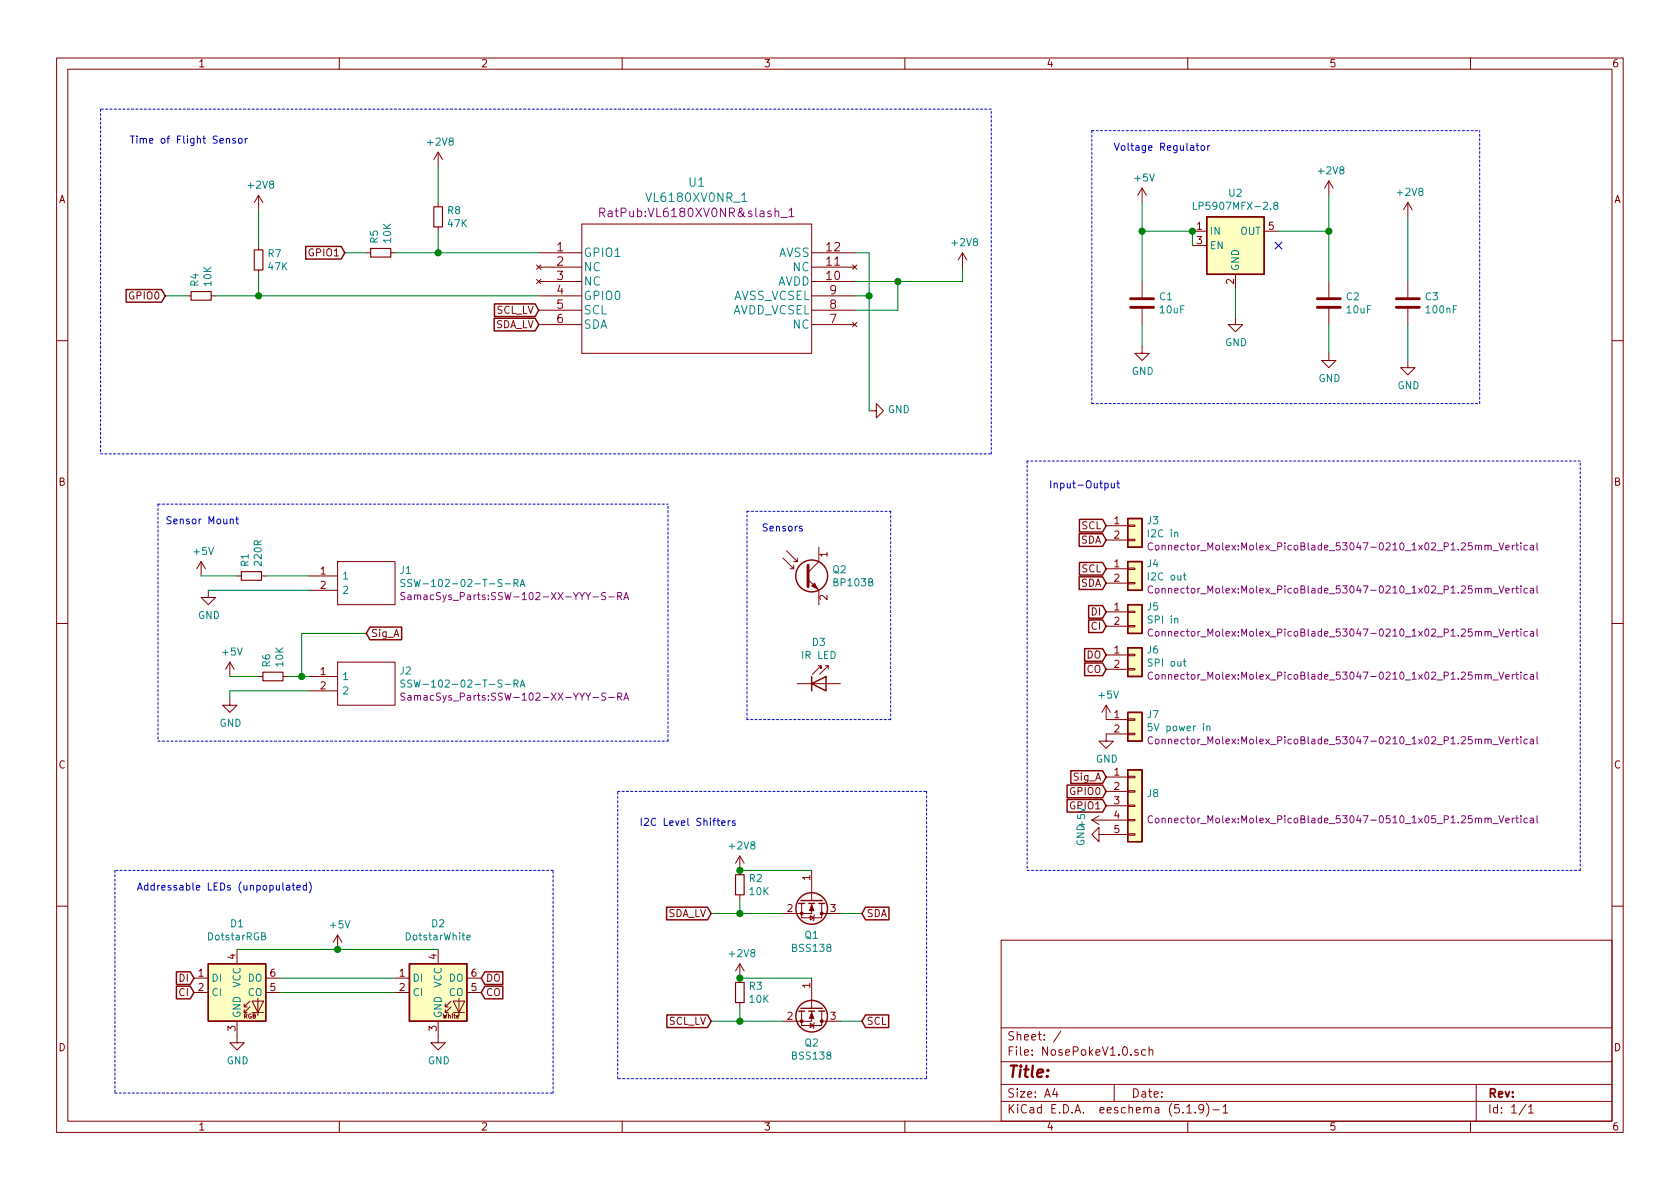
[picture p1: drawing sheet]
<svg xmlns="http://www.w3.org/2000/svg" width="297mm" height="210mm" viewBox="0 0 297 210" stroke-linecap="round" stroke-linejoin="round" font-family="sans-serif">
<g fill="none" stroke="#840000" stroke-width=".18">
<path d="M10 10.3h277v189.9h-277zM12 12.2h273v186.1h-273zM60 10.3v1.9M110 10.3v1.9M160 10.3v1.9M210 10.3v1.9M260 10.3v1.9M45.7 34.5v2.6M45.7 34.5l-.7 1.3M45.7 34.5l.8 1.3M77.5 26.9v2.6M77.5 35.8v.8"/>
<path d="M77.5 26.9l-.8 1.3M77.5 26.9l.7 1.3M102.9 39.6h40.6v22.9h-40.6zM201.9 33.3v2.5M201.9 33.3l-.7 1.2M201.9 33.3l.8 1.2M234.9 32v2.5M234.9 32l-.7 1.3M234.9 32l.8 1.3M248.9 35.8v2.5M248.9 35.8l-.7 1.3M248.9 35.8l.8 1.3"/>
<path d="M33 52.3h.8M37.3 52.3h.8M45.7 43.4v.8M45.7 47.7v.8M64.8 44.7h.7M69.1 44.7h.7M77.5 40.1v.8M94.9 46.9l.7 .7M94.9 49.4l.7 .8M95.2 52.3h7.7M95.2 44.7h7.7M95.2 49.8h7.7"/>
<path d="M95.2 47.2h7.7M95.2 54.9h7.7M95.2 57.4h7.7M95.6 46.9l-.7 .7M95.6 49.4l-.7 .8M143.5 52.3h7.6M143.5 44.7h7.6M143.5 49.8h7.6M143.5 47.2h7.6M143.5 54.9h7.6M143.5 57.4h7.6M150.7 46.9l.8 .7"/>
<path d="M150.7 57l.8 .8M151.5 46.9l-.8 .7M151.5 57l-.8 .8M170.2 44.7l-.8 1.3M170.2 44.7v2.5M170.2 44.7l.7 1.3M201.9 49.8v2.8M201.9 54.6v2.8M210.8 40.9h2.6M210.8 43.4h2.6M218.4 56.1v1.3h1.3l-1.3 1.3-1.2-1.3h1.2M218.4 48.5v2.5"/>
<path d="M223.5 40.9h2.6M234.9 49.8v2.8M234.9 54.6v2.8M248.9 49.8v2.8M248.9 54.6v2.8M10 60.2h2M153.7 72.6h1.2v-1.2l1.3 1.2-1.3 1.3v-1.3M201.9 61.2v1.3h1.3l-1.3 1.2-1.2-1.2h1.2M234.9 62.5v1.2h1.3l-1.3 1.3-1.2-1.3h1.2M248.9 63.7v1.3h1.3l-1.3 1.3-1.3-1.3h1.3M285 60.2h2M35.6 99.3l-.8 1.3"/>
<path d="M35.6 99.3v2.5M35.6 99.3l.7 1.3M59.7 99.3h10.1v7.6h-10.1zM138.4 98.7l1.9 1.9v-.7M139.1 97.4l1.9 1.9v-.6M140.3 99.3h.7M144.8 96.8v2.5l-1.9 1.9M195.6 93h3.8M195.6 95.5h3.8M199.4 95.4h1.3v.2h-1.3zM199.4 92.8h1.3v.3h-1.3zM10 110.3h2"/>
<path d="M36.8 104.4v1.3h1.3l-1.3 1.2-1.2-1.2h1.2M40.6 117.1l-.7 1.3M40.6 117.1v2.5M40.6 117.1l.8 1.3M41.9 101.8h.8M45.7 119.6h.8M46.2 101.8h.8M50 119.6h.8M54.6 101.8h5.1M54.6 104.4h5.1M54.6 119.6h5.1M59.7 117.1h10.1v7.6h-10.1z"/>
<path d="M139.7 100.6h.6M142.9 102.5l1.9 1.9v2.5M144.7 117.7h.5v.5v-.5l-1.6 1.5M145.9 117.7h.5M146.4 118.2v-.5l-1.5 1.5M195.6 100.6h3.8M195.6 103.1h3.8M195.6 108.2h3.8M195.6 110.7h3.8M195.6 115.8h3.8M195.6 118.4h3.8M199.4 103h1.3v.2h-1.3z"/>
<path d="M199.4 100.5h1.3v.2h-1.3zM199.4 110.6h1.3v.3h-1.3zM199.4 108.1h1.3v.2h-1.3zM199.4 118.2h1.3v.3h-1.3zM199.4 115.7h1.3v.2h-1.3zM285 110.3h2M40.6 123.4v1.3h1.3l-1.3 1.3-1.2-1.3h1.2M54.6 122.2h5.1M141 120.9h7.6M195.6 137.4h3.8M195.6 139.9h3.8M195.6 124.7l-.8 1.3"/>
<path d="M195.6 124.7v2.5h3.8M195.6 124.7l.7 1.3M199.4 139.8h1.3v.3h-1.3zM199.4 137.3h1.3v.2h-1.3zM199.4 129.7h1.3v.2h-1.3zM199.4 127.1h1.3v.3h-1.3zM199.4 129.8h-3.8v1.3h1.2l-1.2 1.2-1.3-1.2h1.3M130.8 151.4v3.3M130.8 158.2v.8M130.8 151.4l-.8 1.2M130.8 151.4l.8 1.2M141.7 159.8v2.5h3.6v-2.5"/>
<path d="M143.5 159.8v1.7h-5.1M143.5 153.9v5.4M193 145h6.4M193 145l1.3 .8M194.3 147.6v-1.3l-1.3 1.3 1.3 1.2v-1.2h5.1M194.3 144.3l-1.3 .7M195.6 142.5h3.8M199.4 147.4h1.3v.3h-1.3zM199.4 144.9h1.3v.3h-1.3zM199.4 142.4h1.3v.2h-1.3zM10 160.2h2M34.3 173h2.5"/>
<path d="M34.3 175.5h2.5M41.9 167.9v2.5M43.2 178h.5M44.2 178l-1 1.1v-.5M44.2 177l-1 1v-.5M44.6 177h2l-1 2.1zM44.6 179.1h2M45.6 176.5v3.1M47 173h2.5M47 175.5h2.5M59.7 165.3l-.8 1.3M59.7 165.3v2.6"/>
<path d="M59.7 165.3l.8 1.3M69.8 173h2.6M69.8 175.5h2.6M77.5 167.9v2.5M78.7 178h.5M79.8 178l-1.1 1.1v-.5M79.8 177l-1.1 1v-.5M80.1 177h2.1l-1 2.1zM80.1 179.1h2.1M81.2 176.5v3.1M82.5 173h2.6M82.5 175.5h2.6"/>
<path d="M130.8 170.4l-.8 1.3M130.8 170.4v3.3M130.8 177.3v.7M130.8 170.4l.8 1.3M141.7 178.8v2.6h3.6v-2.6M143.3 161.9l.6 .4-.6 .4zM143.5 178.8v1.8h-5.1M143.5 173v5.3M144 161.8l-.1 .1v.8l-.1 .1M145.3 161.5h3.3M177 166.3h108v32h-108zM285 160.2h2"/>
<path d="M41.9 180.6v3.8h1.3l-1.3 1.3-1.3-1.3h1.3M60 198.3v1.9M77.5 180.6v3.8h1.2l-1.2 1.3-1.3-1.3h1.3M110 198.3v1.9M143.3 181l.6 .4-.6 .3zM144 180.8l-.1 .2v.7l-.1 .2M145.3 180.6h3.3M160 198.3v1.9M177 194.8h108M177 191.8h108M177 187.8h108M177 181.8h108"/>
<path d="M186.5 192.5l-.4 1h1M186.8 193v1M187.6 182.3l-1.3 2M197 191.8v3M201.2 185.7a.37 .37 0 0 0-.6 .1l.1 .2 .5 .2 .1 .1-.3 .3-.4-.1M202.5 185.7l-.4-.1-.3 .3 .1 .6 .2 .1 .4-.1M203.2 185.7h.1a.37 .37 0 0 1 .5 .1v.8M203.2 185.1v1.5M209.8 195.8l.5-.5v1.5M209.8 196.8h.9M210 198.3v1.9M211.3 196.7v.1"/>
<path d="M212.8 196l-.3 .3h-.3l-.2-.3v-.4l.1-.2 .4-.1 .3 .2a1.19 1.19 0 0 1-.3 1.2l-.4 .1M213.3 195.1a1.71 1.71 0 0 1 0 2.3M214.5 196.3h1.1M216.3 195.8l.4-.5v1.5M216.3 196.8h.8M260 198.3v1.9M261 191.8v6.5M269.8 195.2l-1.2 2M270.3 195.8l.4-.5v1.5M270.3 196.8h.8"/>
</g>
<path d="M76.7 36.6h1.5v3.5h-1.5zM33.8 51.6h3.5v1.5h-3.5zM45 44.2h1.5v3.5h-1.5zM65.5 43.9h3.6v1.6h-3.6zM42.7 101.1h3.5v1.5h-3.5zM46.5 118.9h3.5v1.5h-3.5zM130 154.7h1.6v3.5h-1.6zM130 173.7h1.6v3.6h-1.6z" fill="none" stroke="#840000" stroke-width=".2"/>
<g fill="none" stroke="#840000" stroke-width=".25">
<path d="M213.4 38.3h10.1v10.2h-10.1zM22.3 51.2h6.3l.6 1.1-.6 1.1h-6.3zM54.1 43.6h6.2l.7 1.1-.7 1.1h-6.2zM87.4 56.3h7.2l.6 1.1-.6 1.1h-7.2zM87.4 53.7h7.2l.6 1.2-.6 1.1h-7.2zM190.8 94.4h4.1l.7 1.1-.7 1.1h-4.1zM190.9 91.8h4l.7 1.2-.7 1.1h-4zM190.9 99.5h4l.7 1.1-.7 1.1h-4zM199.4 99.3h2.5v5.1h-2.5zM199.4 91.7h2.5v5.1h-2.5zM65.4 110.9h5.6v2.2h-5.6l-.6-1.1zM143.5 119.6v2.6"/>
<path d="M190.8 102h4.1l.7 1.1-.7 1.1h-4.1zM191.8 117.2h3.1l.7 1.2-.7 1.1h-3.1zM191.8 114.7h3.1l.7 1.1-.7 1.1h-3.1zM192.5 107.1h2.4l.7 1.1-.7 1.1h-2.4zM192.5 109.6h2.4l.7 1.1-.7 1.2h-2.4zM199.4 106.9h2.5v5.1h-2.5zM199.4 114.5h2.5v5.1h-2.5zM143.5 120.9l2.5-1.3v2.6zM188.7 138.8h6.2l.7 1.1-.7 1.2h-6.2zM189.3 136.3h5.6l.7 1.1-.7 1.1h-5.6zM199.4 136.1h2.5v12.7h-2.5zM199.4 126h2.5v5.1h-2.5z"/>
<path d="M141.2 159.8h1M141.6 159.3h3.8M143 159.8h1M144.8 159.8h1M188.7 141.4h6.2l.7 1.1-.7 1.1h-6.2zM31.2 174.4h2.5l.6 1.1-.6 1.1h-2.5zM31.2 171.9h2.5l.6 1.1-.6 1.1h-2.5zM36.8 170.4h10.2v10.2h-10.2zM72.4 170.4h10.1v10.2h-10.1zM85.7 171.9h3.2v2.2h-3.2l-.6-1.1zM85.7 174.4h3.2v2.2h-3.2l-.6-1.1zM117.9 160.4h7.2l.6 1.1-.6 1.2h-7.2z"/>
<path d="M117.9 179.5h7.2l.6 1.1-.6 1.1h-7.2zM141.2 178.8h1M141.6 178.3h3.8M143 178.8h1M144.8 178.8h1M153 179.5h4.1v2.2h-4.1l-.6-1.1zM153 160.4h4.2v2.3h-4.2l-.6-1.2z"/>
<circle cx="143.5" cy="101.8" r="2.82"/>
<circle cx="143.5" cy="179.7" r="2.79"/>
<circle cx="143.5" cy="160.6" r="2.79"/>
</g>
<g fill="#840000" stroke="#840000" stroke-width=".18">
<path d="M143.5 160l.4 1h-.8z"/>
<path d="M144 103.1l.5 1-1-.5z"/>
<path d="M143.5 179.1l.4 1h-.8z"/>
<circle cx="141.7" cy="161.5" r=".25"/>
<circle cx="145.3" cy="161.5" r=".25"/>
<circle cx="141.7" cy="180.6" r=".25"/>
<circle cx="145.3" cy="180.6" r=".25"/>
</g>
<g fill="#ffffc2" stroke="#ffffc2" stroke-width=".18">
<path d="M199.4 99.3h2.5v5.1h-2.5z"/>
<path d="M72.4 170.4h10.1v10.2h-10.1z"/>
<path d="M213.4 38.3h10.1v10.2h-10.1z"/>
<path d="M199.4 136.1h2.5v12.7h-2.5z"/>
<path d="M36.8 170.4h10.2v10.2h-10.2z"/>
<path d="M199.4 106.9h2.5v5.1h-2.5z"/>
<path d="M199.4 126h2.5v5.1h-2.5z"/>
<path d="M199.4 91.7h2.5v5.1h-2.5z"/>
<path d="M199.4 114.5h2.5v5.1h-2.5z"/>
</g>
<g fill="none" stroke="#008484" stroke-width=".18">
<path d="M131.2 35.6h.8M211 35.8v1.2h.6M225.5 36.3l-.3-.3 .3-.2h.2l.2 .2v.2l-.6 .2-.1 .1v.3l.3 .2h.3l.1-.2v-.3l-.2-.2M71.6 102.5h-.5l-.2 .1v.3l.6 .3 .1 .3-.3 .2h-.4M72.8 102.5h-.5l-.2 .2 .1 .3 .5 .2v.4l-.2 .1h-.4M90.9 103.1h.6v-.5l-.1-.1h-.5v1.2M91.2 103.1l.4 .6M92 103.7l.4-1.2 .4 1.2M92.1 103.4h.6M209.2 101.7h.5M209.2 117h.5M209.4 101.3v1.1l.3 .2"/>
<path d="M209.4 116.5v1.1l.3 .2M71.6 120.3l-.5-.1-.2 .2v.3l.6 .3 .1 .3-.3 .2h-.4M72.8 120.3l-.5-.1-.2 .3 .1 .3 .5 .2v.4l-.2 .1h-.4M90.9 120.9l.6-.1v-.4l-.1-.2h-.5v1.3M91.2 120.9l.4 .6M92 121.5l.4-1.3 .4 1.3M92.1 121.2h.6M213.4 128.5l.2-.1h.3v.8M46.3 165.6l.5-.1 .1-.2v-.2l-.6-.2v1.3h.4l.3-.2v-.2l-.3-.2M82.5 165.8l.6-.1v-.3h-.4l-.2 .2 .1 .6h.5"/>
</g>
<g fill="none" stroke="#840084" stroke-width=".18">
<path d="M106 37.6l.8-.1 .1-.2v-.4l-.3-.1h-.6v1.5M106.4 37.6l.5 .7M138 38.4h1.2M139.5 37.2l.5-.4v1.5M139.5 38.3h.9M203.8 96.1a.51 .51 0 0 0-.6 0 .51 .51 0 0 0-.2 .6 .46 .46 0 0 0 .2 .5 .46 .46 0 0 0 .6-.1M204.4 96.5l.3-.1 .2 .2-.1 .6-.3 .1-.2-.2zM205.5 96.5l.1-.1 .3 .1 .1 .8M205.5 96.4v.9M266.2 96.8l.7-.1-.1-.2-.4-.1-.2 .2 .1 .6h.5M267.4 96.4v.9M267.8 96.4l-.4 .2"/>
<path d="M268 96.4h.5M268.2 96v1.1l.3 .2M268.9 96v.1M268.9 96.4v.9M270.1 96.5l-.4-.1-.3 .2 .2 .6h.5M270.6 96.5h.5v.8M271.1 96.7l-.4 .1-.2 .1 .1 .3h.5M271.8 96v1.1l.1 .2M71.6 104.8h-.5l-.2 .1v.4l.6 .2 .1 .3-.3 .2h-.4M72.1 105.3h.5l.1 .7M72.7 105.5l-.4 .1-.2 .1v.3h.6M107.6 105.6h1"/>
<path d="M109.2 105.4l.7-.1v-.4l-.2-.1h-.5v1.2M109.5 105.4l.4 .6M110.3 106l.4-1.2 .5 1.2M110.4 105.7h.6M203.8 103.7a.51 .51 0 0 0-.6 0 .51 .51 0 0 0-.2 .6 .46 .46 0 0 0 .2 .5 .46 .46 0 0 0 .6-.1M203.8 111.3a.51 .51 0 0 0-.6 0 .51 .51 0 0 0-.2 .7 .46 .46 0 0 0 .2 .4 .46 .46 0 0 0 .6 0M203.8 119a.51 .51 0 0 0-.6 0 .51 .51 0 0 0-.2 .6 .46 .46 0 0 0 .2 .5 .46 .46 0 0 0 .6-.1M204.4 104.1l.3-.1 .2 .3-.1 .5-.3 .1-.2-.2zM204.4 111.7h.3l.2 .2-.1 .5-.3 .1-.2-.1zM204.4 119.3h.3l.2 .2-.1 .6h-.3l-.2-.1zM205.5 104.2l.1-.2 .3 .1 .1 .8M205.5 111.8l.1-.1h.3l.1 .8"/>
<path d="M205.5 119.4l.1-.1h.3l.1 .8M205.5 104v.9M205.5 111.7v.8M205.5 119.3v.8M266.2 104.4l.7-.1-.1-.2-.4-.1-.2 .2 .1 .6h.5M266.2 112.1l.7-.1-.1-.3h-.4l-.2 .1 .1 .6h.5M266.2 119.7l.7-.1-.1-.3h-.4l-.2 .2 .1 .6h.5M267.4 104v.9M267.4 111.7v.8M267.4 119.3v.8M267.8 104l-.4 .3M267.8 111.7l-.4 .2"/>
<path d="M267.8 119.3l-.4 .2M268 104h.5M268 111.7h.5M268 119.3h.5M268.2 103.6v1.1l.3 .2M268.2 111.2v1.1l.3 .2M268.2 118.8v1.1l.3 .2M268.9 103.6v.1M268.9 111.2v.1M268.9 118.8v.2M268.9 104v.9M268.9 111.7v.8"/>
<path d="M268.9 119.3v.8M270.1 104.1l-.4-.1-.3 .3 .2 .5h.5M270.1 111.7h-.4l-.3 .2 .2 .5h.5M270.1 119.3h-.4l-.3 .2 .2 .6h.5M270.6 104.1h.5v.8M270.6 111.7h.5v.8M270.6 119.3h.5v.8M271.1 104.3l-.4 .1-.2 .2 .1 .2h.5M271.1 112h-.4l-.2 .2 .1 .2h.5M271.1 119.6h-.4l-.2 .2 .1 .3h.5M271.8 103.6v1.1l.1 .2M271.8 111.2v1.1l.1 .2"/>
<path d="M271.8 118.8v1.1l.1 .2M71.6 122.6l-.5-.1-.2 .2v.3l.6 .3 .1 .3-.3 .2h-.4M72.1 123h.5l.1 .8M72.7 123.3h-.4l-.2 .2v.3h.6M107.6 123.3h1M109.2 123.2l.7-.1v-.4l-.2-.2h-.5v1.3M109.5 123.2l.4 .6M110.3 123.8l.4-1.3 .5 1.3M110.4 123.5h.6M203.8 130.4a.51 .51 0 0 0-.6 0 .51 .51 0 0 0-.2 .6 .46 .46 0 0 0 .2 .5 .46 .46 0 0 0 .6-.1M204.4 130.8l.3-.1 .2 .2-.1 .6h-.3l-.2-.1zM205.5 130.8l.1-.1 .3 .1 .1 .7"/>
<path d="M205.5 130.7v.8M266.2 131.1l.7-.1-.1-.2-.4-.1-.2 .2 .1 .6h.5M267.4 130.7v.8M267.8 130.7l-.4 .2M268 130.7h.5M268.2 130.3v1.1l.3 .1M268.9 130.3v.1M268.9 130.7v.8M270.1 130.8l-.4-.1-.3 .2 .2 .6h.5M270.6 130.8h.5v.7M271.1 131l-.4 .1-.2 .1 .1 .3h.5M271.8 130.3v1.1l.1 .1"/>
<path d="M203.8 144.4a.51 .51 0 0 0-.6 0 .51 .51 0 0 0-.2 .6 .46 .46 0 0 0 .2 .5 .46 .46 0 0 0 .6-.1M204.4 144.7h.3l.2 .2-.1 .6h-.3l-.2-.1zM205.5 144.8l.1-.1h.3l.1 .8M205.5 144.7v.8M266.2 145.1l.7-.1-.1-.3h-.4l-.2 .2 .1 .6h.5M267.4 144.7v.8M267.8 144.7l-.4 .2M268 144.7h.5M268.2 144.2v1.1l.3 .2M268.9 144.2v.2M268.9 144.7v.8M270.1 144.7h-.4l-.3 .2 .2 .6h.5"/>
<path d="M270.6 144.7h.5v.8M271.1 145h-.4l-.2 .2 .1 .3h.5M271.8 144.2v1.1l.1 .2"/>
</g>
<path d="M199.9 54.4h4.1M199.9 52.8h4.1M232.9 54.4h4.1M232.9 52.8h4.1M246.9 54.4h4.1M246.9 52.8h4.1M142.9 99.9v3.9" fill="none" stroke="#840000" stroke-width=".51"/>
<g fill="none" stroke="#0000c2" stroke-width=".18" stroke-dasharray=".4 .4">
<path d="M17.8 19.3v61M175.3 19.3h-157.5M193 23.1v48.3M193 23.1h68.6M193 71.4h68.6M261.6 71.4v-48.3M17.8 80.3h157.5M27.9 89.1h90.2M27.9 89.1v42M132.1 90.4h25.4M157.5 90.4v36.8M175.3 80.3v-61"/>
<path d="M181.6 81.5v72.4M279.4 81.5h-97.8M27.9 131.1h90.2M109.2 139.9h54.6M118.1 131.1v-42M132.1 127.2v-36.8M157.5 127.2h-25.4M163.8 139.9v50.8M20.3 153.9v39.4M97.8 153.9h-77.5M181.6 153.9h97.8M279.4 153.9v-72.4"/>
<path d="M20.3 193.3h77.5M97.8 193.3v-39.4M109.2 190.7v-50.8M163.8 190.7h-54.6"/>
</g>
<g fill="none" stroke="#008400" stroke-width=".18">
<path d="M45.7 37.1v6.3M77.5 29.5v6.3M201.9 35.8v14M234.9 34.5v15.3M248.9 38.3v11.5M29.2 52.3h3.8M38.1 52.3h57.1M45.7 48.5v3.8M61 44.7h3.8M69.8 44.7h25.4M77.5 40.9v3.8M151.1 52.3h2.6"/>
<path d="M151.1 44.7h2.6v27.9M158.7 49.8v5.1h-7.6M170.2 47.2v2.6h-19.1M201.9 57.4v3.8M201.9 40.9h8.9v2.5M218.4 51v5.1M226.1 40.9h8.8M234.9 57.4v5.1M248.9 57.4v6.3M35.6 101.8h6.3M36.8 104.4h17.8M40.6 119.6h5.1"/>
<path d="M47 101.8h7.6M50.8 119.6h3.8M64.8 112h-11.5v7.6M54.6 122.2h-14v1.2M130.8 159v2.5M130.8 153.9h12.7M41.9 167.9h35.6M49.5 173h20.3M49.5 175.5h20.3M125.7 161.5h12.7M130.8 178v2.6M130.8 173h12.7"/>
<path d="M148.6 161.5h3.8M125.7 180.6h12.7M148.6 180.6h3.8"/>
</g>
<g fill="none" stroke="#0000c2" stroke-width=".18">
<path d="M40 24.6l.2-.1h.3l.1 .8M41.6 24.5h-.3l-.2 .2 .1 .1 .4 .2v.3h-.5M42.3 24.5h.3l.2 .2-.1 .6h-.3l-.2-.1zM43.4 24.5v.8M43.7 24.5l-.3 .2M211.5 25.7h.5M211.7 25.3v1.1l.3 .2M212.4 25.8l.4-.1 .2 .3-.1 .5-.3 .1-.2-.1zM213.5 25.7v.9M213.9 25.7l-.4 .3M40.7 91.9l.2-.1h.3v.8M41.7 91.8h.5"/>
<path d="M41.9 91.4v1.1l.3 .1M141.8 93.1h-.3l-.2 .1 .1 .2 .4 .1v.3h-.5M195.4 85.5l.3-.1 .2 .3-.1 .5h-.4M196.5 85.4v.8l.3 .1 .2-.1M197 85.4v.9M197.5 85.4h.4M197.6 85v1.1l.3 .2M50.7 156.6h.5v.8M51.2 156.9h-.4l-.2 .2 .1 .2h.5M51.6 156.6h.5M51.8 156.1v1.1l.3 .2M52.5 157l.6-.1-.1-.3h-.3l-.2 .1 .1 .6h.4"/>
<path d="M54.2 156.6h-.4l-.2 .2 .1 .5h.5M54.2 156.1v1.3M54.7 156a1.4 1.4 0 0 1 0 1.9M127.6 145.5l.6-.1-.1-.2-.3-.1-.2 .2 .1 .6h.4M128.8 145.1v.9M129.1 145.1l-.3 .3M130 145.2l-.3-.1-.2 .2v.2l.5 .1v.3h-.5"/>
</g>
<g fill="#008400" stroke="#008400" stroke-width=".25">
<circle cx="235" cy="40.9" r=".51"/>
<circle cx="53.3" cy="119.6" r=".51"/>
<circle cx="77.5" cy="44.7" r=".51"/>
<circle cx="45.7" cy="52.3" r=".51"/>
<circle cx="153.7" cy="52.3" r=".51"/>
<circle cx="130.8" cy="161.5" r=".51"/>
<circle cx="158.8" cy="49.8" r=".51"/>
<circle cx="130.8" cy="153.9" r=".51"/>
<circle cx="210.8" cy="40.9" r=".51"/>
<circle cx="130.8" cy="180.6" r=".51"/>
<circle cx="59.7" cy="167.9" r=".51"/>
<circle cx="130.8" cy="173" r=".51"/>
<circle cx="201.9" cy="40.9" r=".51"/>
</g>
<path d="M225.5 42.8l1.2 1.2M226.7 42.8l-1.2 1.2" fill="none" stroke="#000084" stroke-width=".18"/>
<text font-size="2.8" fill="#840000" x="178" y="190.5">Title:</text>
<g font-size="2.1" fill="#008484">
<text x="114.8" y="35.7">VL6180XV0NR_1</text>
<text x="121.8" y="33">U1</text>
<text x="103.1" y="45.4">GPIO1</text>
<text x="103.1" y="48">NC</text>
<text x="137.6" y="45.4">AVSS</text>
<text x="140.2" y="48">NC</text>
<text x="103.1" y="50.5">NC</text>
<text x="103.1" y="53.1">GPIO0</text>
<text x="129.5" y="53.1">AVSS_VCSEL</text>
<text x="137.3" y="50.5">AVDD</text>
<text x="103.1" y="55.6">SCL</text>
<text x="103.1" y="58.1">SDA</text>
<text x="129.2" y="55.6">AVDD_VCSEL</text>
<text x="140.2" y="58.1">NC</text>
</g>
<text font-size="2.1" fill="#840084" x="107.2" y="38.4">RatPub:VL6180XV0NR&amp;slash_1</text>
<g font-size="2.1" fill="#840000">
<text x="98.5" y="44.4">1</text>
<text x="98.5" y="47">2</text>
<text x="146.2" y="47">11</text>
<text x="146.2" y="44.4">12</text>
<text x="98.5" y="49.5">3</text>
<text x="98.5" y="52.1">4</text>
<text x="146.2" y="49.5">10</text>
<text x="146.7" y="52.1">9</text>
<text x="98.5" y="54.6">5</text>
<text x="98.5" y="57.1">6</text>
<text x="146.7" y="57.1">7</text>
<text x="146.7" y="54.6">8</text>
<text x="178" y="184">Sheet: /</text>
<text x="178" y="186.7">File: NosePokeV1.0.sch</text>
<text x="178" y="196.9">KiCad E.D.A. eeschema (5.1.9)-1</text>
<text x="178" y="194.1">Size: A4</text>
<text x="200" y="194.1">Date:</text>
<text x="263" y="194.1">Rev:</text>
<text x="263" y="196.9">Id: 1/1</text>
</g>
<g font-size="1.8" fill="#840000">
<text x="35" y="11.9">1</text>
<text x="85" y="11.9">2</text>
<text x="135" y="11.9">3</text>
<text x="185" y="11.9">4</text>
<text x="235" y="11.9">5</text>
<text x="285" y="11.9">6</text>
<text x="10.4" y="35.9">A</text>
<text x="285.4" y="35.9">A</text>
<text x="211.6" y="40.6">1</text>
<text x="224.3" y="40.6">5</text>
<text x="54.8" y="45.3">GPIO1</text>
<text x="211.6" y="43.2">3</text>
<text x="23" y="53">GPIO0</text>
<text x="218.2" y="50.3" transform="rotate(-90 218.2 50.3)">2</text>
<text x="87.5" y="58">SDA_LV</text>
<text x="87.7" y="55.5">SCL_LV</text>
<text x="10.4" y="85.9">B</text>
<text x="285.4" y="85.9">B</text>
<text x="191.3" y="93.6">SCL</text>
<text x="197" y="92.7">1</text>
<text x="197" y="95.2">2</text>
<text x="56.7" y="101.6">1</text>
<text x="146.3" y="98.5" transform="rotate(-90 146.3 98.5)">1</text>
<text x="191.1" y="96.1">SDA</text>
<text x="191.3" y="101.2">SCL</text>
<text x="197" y="100.3">1</text>
<text x="56.7" y="104.1">2</text>
<text x="146.3" y="106.1" transform="rotate(-90 146.3 106.1)">2</text>
<text x="191.1" y="103.8">SDA</text>
<text x="197" y="102.9">2</text>
<text x="197" y="107.9">1</text>
<text x="65.6" y="112.6">Sig_A</text>
<text x="193" y="108.8">DI</text>
<text x="193" y="111.4">CI</text>
<text x="197" y="110.5">2</text>
<text x="56.7" y="119.4">1</text>
<text x="192.2" y="119">CO</text>
<text x="192.2" y="116.5">DO</text>
<text x="197" y="115.6">1</text>
<text x="197" y="118.1">2</text>
<text x="56.7" y="121.9">2</text>
<text x="197" y="127">1</text>
<text x="197" y="129.5">2</text>
<text x="10.4" y="135.9">C</text>
<text x="197" y="137.2">1</text>
<text x="285.4" y="135.9">C</text>
<text x="189.4" y="143.1">GPIO1</text>
<text x="189.4" y="140.6">GPIO0</text>
<text x="189.8" y="138">Sig_A</text>
<text x="197" y="139.7">2</text>
<text x="197" y="142.2">3</text>
<text x="197" y="144.8">4</text>
<text x="197" y="147.3">5</text>
<text x="143.3" y="155.7" transform="rotate(-90 143.3 155.7)">1</text>
<text x="139.2" y="161.3">2</text>
<text x="146.8" y="161.3">3</text>
<text x="118" y="162.2">SDA_LV</text>
<text x="153.2" y="162.2">SDA</text>
<text x="31.7" y="173.6">DI</text>
<text x="35.1" y="172.7">1</text>
<text x="41.7" y="169.6" transform="rotate(-90 41.7 169.6)">4</text>
<text x="47.8" y="172.7">6</text>
<text x="70.6" y="172.7">1</text>
<text x="77.2" y="169.6" transform="rotate(-90 77.2 169.6)">4</text>
<text x="83.3" y="172.7">6</text>
<text x="85.9" y="173.6">DO</text>
<text x="31.7" y="176.1">CI</text>
<text x="35.1" y="175.3">2</text>
<text x="47.8" y="175.3">5</text>
<text x="70.6" y="175.3">2</text>
<text x="83.3" y="175.3">5</text>
<text x="85.9" y="176.1">CO</text>
<text x="143.3" y="174.7" transform="rotate(-90 143.3 174.7)">1</text>
<text x="10.4" y="185.9">D</text>
<text x="41.7" y="182.3" transform="rotate(-90 41.7 182.3)">3</text>
<text x="77.2" y="182.3" transform="rotate(-90 77.2 182.3)">3</text>
<text x="118.2" y="181.2">SCL_LV</text>
<text x="139.2" y="180.3">2</text>
<text x="146.8" y="180.3">3</text>
<text x="153.2" y="181.2">SCL</text>
<text x="285.4" y="185.9">D</text>
<text x="35" y="199.9">1</text>
<text x="85" y="199.9">2</text>
<text x="135" y="199.9">3</text>
<text x="185" y="199.9">4</text>
<text x="235" y="199.9">5</text>
<text x="285" y="199.9">6</text>
</g>
<g font-size="1.8" fill="#0000c2">
<text x="22.9" y="25.4">Time of Flight Sensor</text>
<text x="196.8" y="26.7">Voltage Regulator</text>
<text x="185.4" y="86.4">Input-Output</text>
<text x="29.2" y="92.7">Sensor Mount</text>
<text x="134.6" y="94">Sensors</text>
<text x="113" y="146">I2C Level Shifters</text>
<text x="24.1" y="157.5">Addressable LEDs (unpopulated)</text>
</g>
<g font-size="1.8" fill="#008484">
<text x="75.8" y="25.7">+2V8</text>
<text x="44" y="33.4">+2V8</text>
<text x="200.7" y="32.1">+5V</text>
<text x="217.3" y="34.8">U2</text>
<text x="233.2" y="30.8">+2V8</text>
<text x="247.2" y="34.6">+2V8</text>
<text x="79.2" y="37.9">R8</text>
<text x="79.2" y="40.2">47K</text>
<text x="212" y="37.1">LP5907MFX-2.8</text>
<text x="213.9" y="41.5">IN</text>
<text x="219.3" y="41.5">OUT</text>
<text x="47.4" y="45.5">R7</text>
<text x="47.5" y="47.8">47K</text>
<text x="66.8" y="43" transform="rotate(-90 66.8 43)">R5</text>
<text x="69.1" y="42.9" transform="rotate(-90 69.1 42.9)">10K</text>
<text x="168.5" y="43.5">+2V8</text>
<text x="213.9" y="44.1">EN</text>
<text x="35.1" y="50.6" transform="rotate(-90 35.1 50.6)">R4</text>
<text x="37.4" y="50.5" transform="rotate(-90 37.4 50.5)">10K</text>
<text x="205.1" y="53.1">C1</text>
<text x="219.1" y="48" transform="rotate(-90 219.1 48)">GND</text>
<text x="238.1" y="53.1">C2</text>
<text x="252" y="53.1">C3</text>
<text x="205.2" y="55.4">10uF</text>
<text x="238.2" y="55.4">10uF</text>
<text x="252.3" y="55.4">100nF</text>
<text x="216.6" y="61.2">GND</text>
<text x="200.1" y="66.3">GND</text>
<text x="233.1" y="67.6">GND</text>
<text x="247.1" y="68.8">GND</text>
<text x="157" y="73.1">GND</text>
<text x="202.9" y="92.7">J3</text>
<text x="203.3" y="95">I2C in</text>
<text x="34.3" y="98.1">+5V</text>
<text x="44" y="100.1" transform="rotate(-90 44 100.1)">R1</text>
<text x="46.3" y="99.9" transform="rotate(-90 46.3 99.9)">220R</text>
<text x="70.8" y="101.5">J1</text>
<text x="147.3" y="101.4">Q2</text>
<text x="202.9" y="100.3">J4</text>
<text x="60.5" y="102.5">1</text>
<text x="60.5" y="105">2</text>
<text x="73.4" y="103.8">SSW-102-02-T-S-RA</text>
<text x="147.5" y="103.7">BP103B</text>
<text x="202.9" y="107.9">J5</text>
<text x="203.3" y="102.6">I2C out</text>
<text x="35" y="109.5">GND</text>
<text x="203.2" y="110.3">SPI in</text>
<text x="39.4" y="115.9">+5V</text>
<text x="47.8" y="117.9" transform="rotate(-90 47.8 117.9)">R6</text>
<text x="50.1" y="117.8" transform="rotate(-90 50.1 117.8)">10K</text>
<text x="70.8" y="119.3">J2</text>
<text x="141.9" y="116.5">IR LED</text>
<text x="143.7" y="114.2">D3</text>
<text x="202.9" y="115.6">J6</text>
<text x="203.3" y="117.9">SPI out</text>
<text x="60.5" y="120.3">1</text>
<text x="60.5" y="122.8">2</text>
<text x="73.4" y="121.6">SSW-102-02-T-S-RA</text>
<text x="194.4" y="123.5">+5V</text>
<text x="38.8" y="128.5">GND</text>
<text x="202.9" y="127">J7</text>
<text x="203.6" y="129.3">5V power in</text>
<text x="193.8" y="134.9">GND</text>
<text x="202.9" y="141">J8</text>
<text x="191.7" y="149.7" transform="rotate(-90 191.7 149.7)">GND+5V</text>
<text x="129.1" y="150.2">+2V8</text>
<text x="132.5" y="156">R2</text>
<text x="132.6" y="158.3">10K</text>
<text x="36.9" y="166.3">DotstarRGB</text>
<text x="40.8" y="164">D1</text>
<text x="58.5" y="164.2">+5V</text>
<text x="72" y="166.3">DotstarWhite</text>
<text x="76.4" y="164">D2</text>
<text x="142.3" y="166">Q1</text>
<text x="37.3" y="173.6">DI</text>
<text x="43.8" y="173.6">DO</text>
<text x="72.9" y="173.6">DI</text>
<text x="79.4" y="173.6">DO</text>
<text x="129.1" y="169.3">+2V8</text>
<text x="140.2" y="168.3">BSS138</text>
<text x="37.3" y="176.1">CI</text>
<text x="42.5" y="174.7" transform="rotate(-90 42.5 174.7)">VCC</text>
<text x="43.8" y="176.1">CO</text>
<text x="72.9" y="176.1">CI</text>
<text x="78.1" y="174.7" transform="rotate(-90 78.1 174.7)">VCC</text>
<text x="79.4" y="176.1">CO</text>
<text x="132.5" y="175">R3</text>
<text x="132.6" y="177.3">10K</text>
<text x="42.5" y="180.1" transform="rotate(-90 42.5 180.1)">GND</text>
<text x="78.1" y="180.1" transform="rotate(-90 78.1 180.1)">GND</text>
<text x="142.3" y="185.1">Q2</text>
<text x="40.1" y="188.2">GND</text>
<text x="75.6" y="188.2">GND</text>
<text x="140.2" y="187.4">BSS138</text>
</g>
<g font-size="1.8" fill="#840084">
<text x="206.7" y="97.3">Connector_Molex:Molex_PicoBlade_53047-0210_1x02_P1.25mm_Vertical</text>
<text x="73.8" y="106.1">SamacSys_Parts:SSW-102-XX-YYY-S-RA</text>
<text x="206.7" y="104.9">Connector_Molex:Molex_PicoBlade_53047-0210_1x02_P1.25mm_Vertical</text>
<text x="206.7" y="112.6">Connector_Molex:Molex_PicoBlade_53047-0210_1x02_P1.25mm_Vertical</text>
<text x="73.8" y="123.9">SamacSys_Parts:SSW-102-XX-YYY-S-RA</text>
<text x="206.7" y="120.2">Connector_Molex:Molex_PicoBlade_53047-0210_1x02_P1.25mm_Vertical</text>
<text x="206.7" y="131.6">Connector_Molex:Molex_PicoBlade_53047-0210_1x02_P1.25mm_Vertical</text>
<text x="206.7" y="145.6">Connector_Molex:Molex_PicoBlade_53047-0510_1x05_P1.25mm_Vertical</text>
</g>
<g font-size="1.1" fill="#840000">
<text x="43" y="180.1">RGB</text>
<text x="78.3" y="180.1">White</text>
</g>
</svg>
